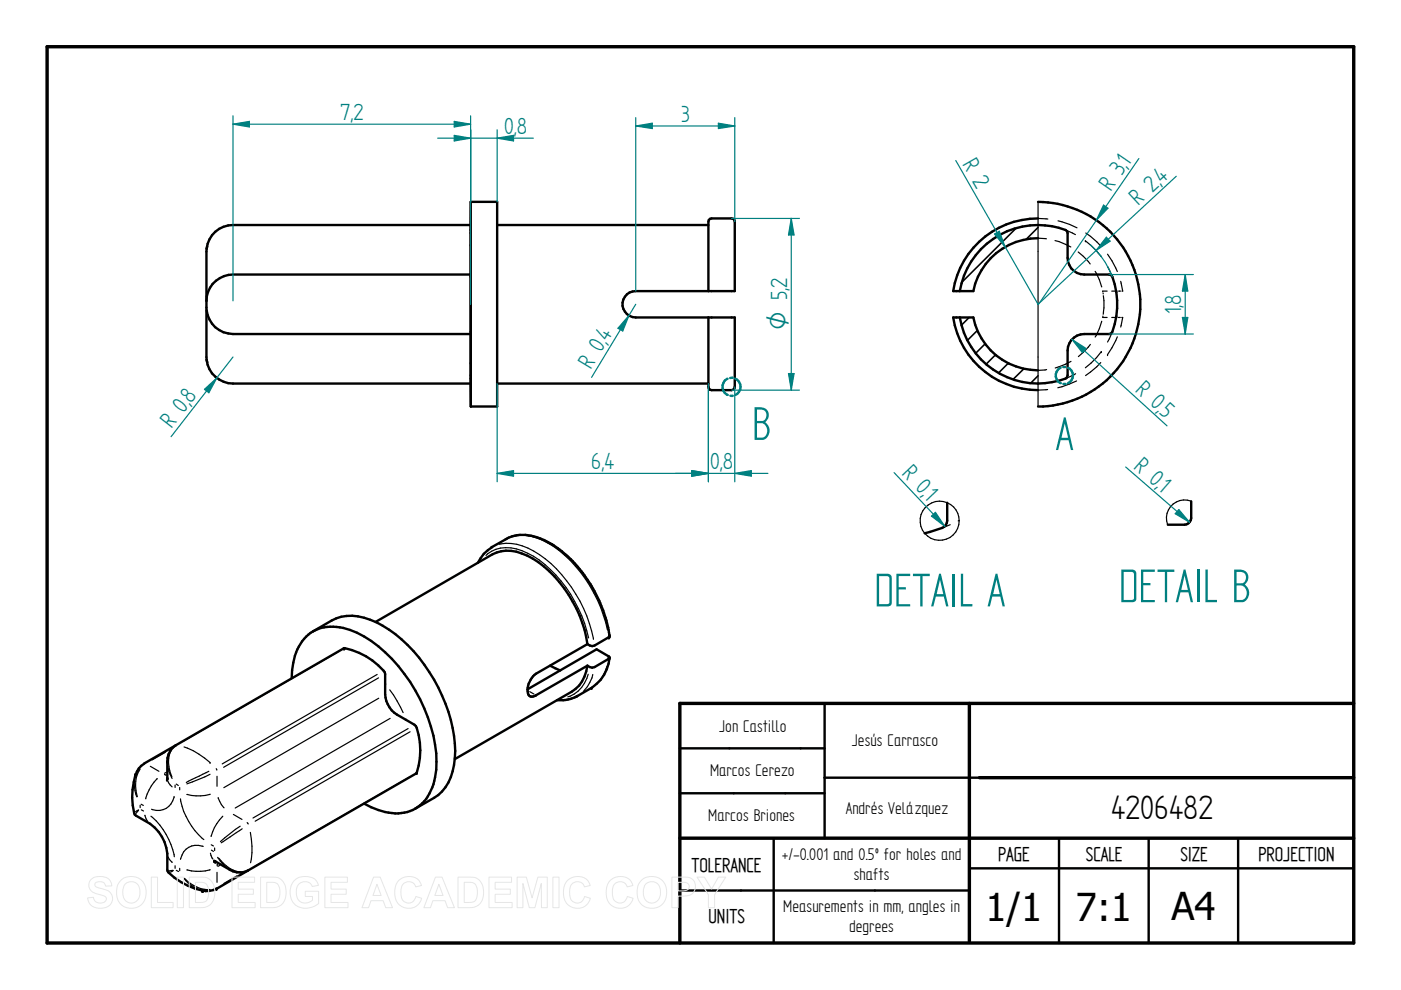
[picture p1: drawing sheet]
<svg xmlns="http://www.w3.org/2000/svg" width="297mm" height="210mm" viewBox="0 0 297 210" stroke-linecap="round" stroke-linejoin="round" font-family="sans-serif">
<path d="M10 9.9h277v190h-277zM205.5 149.1v50.5M287 149.1h-142.9v50.8M144.1 177.7h142.9M207.6 164.9h79.4" fill="none" stroke="#000" stroke-width=".72"/>
<g fill="none" stroke="#000" stroke-width=".51">
<path d="M43.9 52.2l-.1 1.1v10.5M99.8 47.7v33.6M99.8 47.7h-50.4a5.6 5.6 0 0 0-5.6 5M99.8 58.2h-50.4a5.7 5.7 0 0 0-5.6 5.6M99.8 42.8h5.6v43.4h-5.6M99.8 42.8v43.4M99.8 42.8v4.9M105.4 47.7h44.8M43.8 63.8v11.9M43.8 75.7l.1 1.1M43.8 76.3a5.7 5.7 0 0 0 5.6 5h50.4v4.9M43.8 65.8a5.6 5.6 0 0 0 5.6 5h50.4"/>
<path d="M150.2 61.7l.1-15 .6-.4 4.5 .1 .4 .6v14.7h-21a2.79 2.79 0 0 0-2.8 2.8 2.79 2.79 0 0 0 2.8 2.8h21v14.7l-.4 .6-4.5 .1-.4-.1-.2-.3-.1-15M105.4 81.3h44.8M144.1 158.7h30.7M174.8 149.1v28.6M144.1 168.2h30.7M164 177.7v22.2M207.6 164.9h-32.8M224.5 177.7v22.2M243.5 177.7v22.2M262.5 177.7v22.2M144.1 188.8h61.4M205.5 184.1h81.5"/>
</g>
<path d="M43.8 53.3h.1M43.8 75.7h.1M43.8 65.2v.2M43.8 65.6v.2" fill="none" stroke="#000" stroke-width=".25"/>
<g fill="#000">
<circle cx="43.8" cy="53.3" r=".25"/>
<circle cx="43.8" cy="75.7" r=".25"/>
</g>
<path d="M49.4 75.7l-13.1 16.9M43.3 82.5l2.7-2.4-1.7 3.2z" fill="none" stroke="#008080" stroke-width=".25"/>
<path d="M43.3 82.5l2.7-2.4-1.7 3.2z" fill="#008080"/>
<path d="M133.3 66.9l-1.3 3.3-1-.6zM134.8 64.5l-9.4 15.5" fill="none" stroke="#008080" stroke-width=".25"/>
<path d="M133.3 66.9l-1.3 3.3-1-.6z" fill="#008080"/>
<path d="M49.4 26.3l3.5-.6v1.2zM49.4 24.6v39.2M99.8 24.6v39.9" fill="none" stroke="#008080" stroke-width=".25"/>
<path d="M49.4 26.3l3.5-.6v1.2z" fill="#008080"/>
<path d="M96.3 25.7l3.5 .6-3.5 .6z" fill="none" stroke="#008080" stroke-width=".25"/>
<path d="M96.3 25.7l3.5 .6-3.5 .6z" fill="#008080"/>
<path d="M49.4 26.3h50.4M96.3 28.7l3.5 .6-3.5 .6zM99.8 27.5v15.3M105.4 27.5v15.3" fill="none" stroke="#008080" stroke-width=".25"/>
<path d="M96.3 28.7l3.5 .6-3.5 .6z" fill="#008080"/>
<path d="M105.4 29.3l3.5-.6v1.2z" fill="none" stroke="#008080" stroke-width=".25"/>
<path d="M105.4 29.3l3.5-.6v1.2z" fill="#008080"/>
<path d="M92.8 29.3h20.3M105.4 81.3v20.9M150.2 81.3v20.9M105.4 100.4l3.5-.6v1.2z" fill="none" stroke="#008080" stroke-width=".25"/>
<path d="M105.4 100.4l3.5-.6v1.2z" fill="#008080"/>
<path d="M146.7 99.8l3.5 .6-3.5 .6z" fill="none" stroke="#008080" stroke-width=".25"/>
<path d="M146.7 99.8l3.5 .6-3.5 .6z" fill="#008080"/>
<path d="M146.7 99.8l3.5 .6-3.5 .6zM150.2 82v20.2M155.8 82v20.2M105.4 100.4h44.8" fill="none" stroke="#008080" stroke-width=".25"/>
<path d="M146.7 99.8l3.5 .6-3.5 .6z" fill="#008080"/>
<path d="M155.8 100.4l3.5-.6v1.2z" fill="none" stroke="#008080" stroke-width=".25"/>
<path d="M155.8 100.4l3.5-.6v1.2z" fill="#008080"/>
<path d="M155.1 46.3h14.4M167.8 46.3l.6 3.5h-1.2zM155.1 82.7h14.4M143.2 100.4h19.6" fill="none" stroke="#008080" stroke-width=".25"/>
<path d="M167.8 46.3l.6 3.5h-1.2z" fill="#008080"/>
<path d="M167.2 79.2h1.2l-.6 3.5z" fill="none" stroke="#008080" stroke-width=".25"/>
<path d="M167.2 79.2h1.2l-.6 3.5z" fill="#008080"/>
<path d="M134.8 24.9v36.8M134.8 26.7l3.5-.6v1.2zM155.8 24.9v22.1M167.8 46.3v36.4" fill="none" stroke="#008080" stroke-width=".25"/>
<path d="M134.8 26.7l3.5-.6v1.2z" fill="#008080"/>
<path d="M152.3 26.1l3.5 .6-3.5 .6z" fill="none" stroke="#008080" stroke-width=".25"/>
<path d="M152.3 26.1l3.5 .6-3.5 .6z" fill="#008080"/>
<path d="M134.8 26.7h21M249.4 37.4l-29.3 27.1M231.1 51.9a17.1 17.1 0 0 1 4.7 6.8M234.6 50.3l.8 .8-3 2z" fill="none" stroke="#008080" stroke-width=".25"/>
<path d="M215.4 48.4l-11.5 11.5M220.1 48.2l-2.6 2.6M205.5 67.3l-1.6 1.6M207.2 70.1l-2.1 2M208.9 72.9l-2 2M211.1 75.2l-2 2M213.8 77l-2.1 2.1M217.1 78.2l-2.3 2.2M220.1 79.7l-1.6 1.5" fill="none" stroke="#000" stroke-width=".34"/>
<path d="M220.1 42.8a21.7 21.7 0 0 1 21.7 21.7 21.7 21.7 0 0 1-21.7 21.7M220.1 46.3a18.1 18.1 0 0 0-18 15.4h4.3a14 14 0 0 1 13.7-11.2M203.5 61.7a16.8 16.8 0 0 1 22.4-12.9l.5 .6v5.3a3.5 3.5 0 0 0 3.5 3.5h5.3l.4 .1a15.4 15.4 0 0 1 0 12.4l-.4 .1h-5.3a3.6 3.6 0 0 0-3.5 3.5v5.3l-.2 .4a12.2 12.2 0 0 1-6.1 1.3 16.8 16.8 0 0 1-16.6-14M220.1 78.5a14 14 0 0 1-13.7-11.2h-4.3a18.2 18.2 0 0 0 18 15.4" fill="none" stroke="#000" stroke-width=".51"/>
<g fill="none" stroke="#000" stroke-width=".25">
<path d="M220.1 42.8v43.4M220.1 50.5l1.8 .1M220.1 46.3l2.1 .1M223.7 51l.8 .2 2.5 1.2M224.3 46.8l2.5 .8 1.5 .7M225.9 48.8l2.1 .9M228.6 53.4l1.1 1 1.4 1.6M230.1 51.1l2.4 2.1 1 1.2M230.1 51.1h.1M230.2 49.4l1 .7 2.2 2.1M232.2 57.5l.9 1.8 .5 1.5M234.8 53.9l1 1.4 1.1 2.3"/>
<path d="M234.8 56.5l1 2.2M237.6 59.6l.4 2.1h-.1M221.9 78.4l-1.8 .1M227.1 76.6l-1.2 .6-2.2 .8M228 79.2l-2.1 1.1M231.2 73l-2.6 2.6M233.4 76.9l-.9 .9-2.3 1.8M233.5 74.5l-1 1.3-2.4 2.2M233.5 74.5h.1M233.6 68.1l-.5 1.6-.9 1.8M233.8 67v.3h.9M233.9 62.1v.2"/>
<path d="M233.9 62.7l.2 1.1-.2 2.5M234 66.3l-.1 .3M234.7 61.7h-.9v.2M234.8 75.2h.1M235.7 67.3h1.1M235.7 61.7h1.2M235.8 70.4l-1 2.1M236.6 61.7l.1 .3M236.6 67.2v.1M236.7 62.4l.1 .3M236.8 62.8v.4M236.9 64.5v.4"/>
<path d="M236.9 63.5v.7M236.9 71.4l-1.1 2.3-1 1.5M237.1 67.3h.4M237.1 61.7h.5M237.8 67.3h.2l-.4 2M222.1 82.6l-2 .1M228.3 80.8l-4 1.4"/>
</g>
<path d="M234.6 50.3l.8 .8-3 2z" fill="#008080"/>
<path d="M235.2 58.2h17.8M251.3 58.2l.5 3.5h-1.1zM235.2 70.8h17.8" fill="none" stroke="#008080" stroke-width=".25"/>
<path d="M251.3 58.2l.5 3.5h-1.1z" fill="#008080"/>
<path d="M250.7 67.3h1.1l-.5 3.5z" fill="none" stroke="#008080" stroke-width=".25"/>
<path d="M250.7 67.3h1.1l-.5 3.5z" fill="#008080"/>
<path d="M251.3 58.2v12.6M227.3 72l20.1 18.3M227.3 72l2.9 1.9-.7 .9z" fill="none" stroke="#008080" stroke-width=".25"/>
<path d="M227.3 72l2.9 1.9-.7 .9z" fill="#008080"/>
<path d="M224.9 78a1.79 1.79 0 0 0-1.1 1.6 1.79 1.79 0 0 0 1.1 1.6M225.4 77.8h.5M226.4 78a1.78 1.78 0 0 1 1.1 1.6 1.78 1.78 0 0 1-1.1 1.6M225.5 81.4h.4" fill="none" stroke="#008080" stroke-width=".51"/>
<path d="M200.8 106.6v3.8a1.64 1.64 0 0 1-1 1.5l-3.8 1.2" fill="none" stroke="#000" stroke-width=".51"/>
<g fill="none" stroke="#000" stroke-width=".25">
<path d="M201.5 111.3l-1.7 .6M203.4 110.4h-.2"/>
<circle cx="199.2" cy="110.4" r="4.1"/>
</g>
<path d="M189.6 100.2l10.7 11.4M197.5 109.4l.8-.8 2 3z" fill="none" stroke="#008080" stroke-width=".25"/>
<path d="M197.5 109.4l.8-.8 2 3z" fill="#008080"/>
<path d="M241.5 33.6l-21.4 31M234 43.5l.9 .7-2.5 2.5z" fill="none" stroke="#008080" stroke-width=".25"/>
<path d="M234 43.5l.9 .7-2.5 2.5z" fill="#008080"/>
<path d="M202.6 34l17.5 30.5M210.9 49.6l1-.6 1.2 3.4z" fill="none" stroke="#008080" stroke-width=".25"/>
<path d="M210.9 49.6l1-.6 1.2 3.4z" fill="#008080"/>
<g fill="none" stroke="#000" stroke-width=".25">
<path d="M103 117.8a6.9 6.9 0 0 1 7.7-1 22.4 22.4 0 0 1 10.3 9.2 28.8 28.8 0 0 1 3.8 9.3M105.8 115.4a10.6 10.6 0 0 1 8.6 2.2 29.2 29.2 0 0 1 11.4 17.7M108.7 113.7a9.2 9.2 0 0 1 7.4 1.4 28.3 28.3 0 0 1 12.3 16.9l.4 1.5M252.6 106.3a3.9 3.9 0 0 0-4.2 .8 3.9 3.9 0 0 0-.8 4.2M71.7 138.2l-32.9 19M125.8 135.3h.1M35 159.5l-2.7 1.6M36.3 159.1a6.2 6.2 0 0 0 .1 5.6M37.4 158h-.1M39 158.4a14.7 14.7 0 0 1 5.5 3.3M80 143l-32.9 19M80.3 143.7l-32.9 19"/>
<path d="M80.3 148l-32.8 19M82.6 146.3l1.6 2.3 1.3 2.5M82.7 152.3l-32.8 19M86.5 154.5l-32.9 18.9M86.9 155.2l-32.8 18.9M112.3 146.6l.9 .6M124.7 143a6.6 6.6 0 0 1-4.3 4.7M125.7 143a8 8 0 0 1-2 3.6M128.7 141.3a8.1 8.1 0 0 1-2 3.5M28.4 165.9l.2 1.7 .4 1.4M29.4 171.8l-.6 .7M29.4 171.7l-.7 .4"/>
<path d="M29.7 170.7v.5M29.7 163.1a6.8 6.8 0 0 0-.6 5.8M29.9 170.5l.5 .3M30 171.7l.4 .3M30.7 161.8l.1 .1M30.7 172.8l.6 1.3M31.9 162.5l1.8 1M32 173.1a14.7 14.7 0 0 1 5 8.6M33.4 165.1h-.1a9.6 9.6 0 0 0-2.4 4.3M34.9 164.2l.4 .1M35.3 163.7l-.4 .3M35.6 162.8l.9 2.3"/>
<path d="M35.6 165.7l.9 1.1M36.9 168.9a3.4 3.4 0 0 1-4.8 2.7M37.1 166.5v.5M37.4 166.2l.4 .3M38.1 167v.5M38.3 169.4a14.6 14.6 0 0 0 4.9 8.6M43.1 179.5a3.5 3.5 0 0 0-4.8 2.7M44.3 163.5l-4.8 2.4M44.5 164.2l-4.9 2M44.5 161.7h.1M44.6 168.4h-.2a9.6 9.6 0 0 1-4.8 0M44.8 179.1l.5 .3"/>
<path d="M45.5 179.8v.5M45.8 163l.2 .3M46 164.6v2.1M46.3 169.1l.6 1.5 .6 .7M47.2 173.1a9.4 9.4 0 0 0-2.5 4.2M49.5 172.7l1.8 1M50.9 175.2l-4.2 3.2M51.3 175.7l-4.4 3M52.4 174.4l.2 .3M53.1 176.5a16.2 16.2 0 0 1 0 6.4M86.9 164.7l-32.8 18.9M35.6 181.7l.3 .5 .6 .6"/>
<path d="M35.8 184.7h.1M36.7 184.5l-.9 .2M36.7 184.6l-.6 .3M37.1 183.6v.5M37.4 184.5l.4 .3M38.1 184.1v.5M39 186.3a6.8 6.8 0 0 0 2.4 2M39.1 186.2a7 7 0 0 0 5.4 2.4M44.6 184.4h-.2a9.6 9.6 0 0 1-4.8 0M44.6 180.9l.6 1.3M44.8 180.3l.5 .2M46 188.3h.1"/>
<path d="M46 185v2.1M46.1 183.2v.4M46.1 181.8l1.6 1.8M46.4 182a6.3 6.3 0 0 0 4.8 2.9M46.6 183.5l-.4 .2M50.2 185.7l-2.7 1.6M52.7 184.4l-.1 .2"/>
</g>
<g fill="none" stroke="#000" stroke-width=".51">
<path d="M104.3 116a7.6 7.6 0 0 0-3 3.3M107.2 114.3a8.9 8.9 0 0 1 8.6 .4 27.1 27.1 0 0 1 12.3 15.3l.8 3.1 .3 1.7M107.2 114.3l-2.9 1.7M252.6 106.3v3.6a1.49 1.49 0 0 1-1.4 1.4h-3.6M66.4 133.9l3.9-2.3a9.3 9.3 0 0 1 8.2-.2 28.3 28.3 0 0 1 13.5 12.7 30.1 30.1 0 0 1 4.4 16.6 10 10 0 0 1-4.4 8.5l-3.9 2.2M66.4 133.9a10 10 0 0 1 9.3 .3 31.3 31.3 0 0 1 14.3 16 26 26 0 0 1 2.2 14.6 9.4 9.4 0 0 1-4.1 6.6M66.4 133.9a9.6 9.6 0 0 0-4.2 6.6l-.4 3.3M72.9 137.5l-35.6 20.5M73.1 137.4a14.9 14.9 0 0 1 8.5 5.1l.1 4.7a5.5 5.5 0 0 0 2.5 4.3l4 2.5a14.8 14.8 0 0 1 .1 9.9M79.6 131.9l24.8-14.4a7.8 7.8 0 0 1 7.4 .3 25.5 25.5 0 0 1 11.6 14.2l.5 1.6 .6 3M124.5 136.6l-10.8 6.2a4 4 0 0 0-1.6 4.6l.5 .3 .9-.2 11-6.4M129 139.1l-2.5-1.4-14.6 8.4"/>
<path d="M129 135.1l-2.9 1.8-.5 .1-1.1-.4M129.1 139.7l-3 1.7-.5 .2-1.1-.5M129.2 139.3v.1M129.2 135l-.1 .1M129.2 139.5v.1M129.2 139.4a8.5 8.5 0 0 1-3.7 6.4M129.2 139.4v.1M129.2 134.9v.1M37.3 158a3.9 3.9 0 0 0-1.8 3.5M37.3 158l-6.7 3.9M116.6 141.1l2.2 1.1M124.5 141.1a7.3 7.3 0 0 1-3.3 5.5l-24.8 14.4"/>
<path d="M125.4 145.8l-3.3 1.9-.9 .4-1.8 .4h-1.3M28.7 164.2a14.7 14.7 0 0 0-.1 8.5 12.8 12.8 0 0 1 5.7 4.7 10.8 10.8 0 0 1 1.2 7l.1 .3a14.3 14.3 0 0 0 7.4 4.1M30.6 161.9a4 4 0 0 0-1.9 2.4M35.5 165.1v.1M35.5 161.5v3.5M77.2 170.4a11.7 11.7 0 0 0 9.7 1.6l1.2-.6M88.2 164l-35.6 20.6M88.3 163.9v.1M45.5 182.5l.1 .1M45.7 182.7l3 1.7M45.8 188.4a4.1 4.1 0 0 1-2.9 .4M48.7 184.4a4 4 0 0 0 3.9 .2"/>
<path d="M52.6 184.6l-6.7 3.9"/>
</g>
<g fill="#000">
<circle cx="72.9" cy="137.5" r=".25"/>
<circle cx="72.9" cy="137.4" r=".25"/>
<circle cx="73" cy="137.4" r=".25"/>
<circle cx="129.1" cy="139.2" r=".25"/>
<circle cx="129.1" cy="135.1" r=".25"/>
<circle cx="129.1" cy="139.7" r=".25"/>
<circle cx="129.2" cy="139.3" r=".25"/>
<circle cx="129.2" cy="139.5" r=".25"/>
<circle cx="129.2" cy="135" r=".25"/>
<circle cx="129.2" cy="134.8" r=".25"/>
<circle cx="61.8" cy="143.8" r=".25"/>
<circle cx="125.4" cy="145.8" r=".25"/>
<circle cx="28.7" cy="164.3" r=".25"/>
<circle cx="28.7" cy="164.2" r=".25"/>
<circle cx="35.4" cy="165.3" r=".25"/>
<circle cx="35.5" cy="161.5" r=".25"/>
<circle cx="35.5" cy="165" r=".25"/>
<circle cx="77.2" cy="170.4" r=".25"/>
<circle cx="88.3" cy="164" r=".25"/>
<circle cx="88.3" cy="163.9" r=".25"/>
<circle cx="42.9" cy="188.8" r=".25"/>
<circle cx="43" cy="188.8" r=".25"/>
<circle cx="45.4" cy="182.5" r=".25"/>
<circle cx="45.5" cy="182.5" r=".25"/>
<circle cx="45.6" cy="182.6" r=".25"/>
<circle cx="45.7" cy="182.7" r=".25"/>
<circle cx="45.9" cy="188.5" r=".25"/>
</g>
<path d="M154.3 80.3a1.88 1.88 0 0 0-1.1 1.7 1.88 1.88 0 0 0 1.1 1.7M154.9 83.9h.5M155.3 80.1h-.5M155.9 80.3a1.9 1.9 0 0 1 1.1 1.7 1.9 1.9 0 0 1-1.1 1.7" fill="none" stroke="#008080" stroke-width=".51"/>
<path d="M238.7 99l13.5 11.7M249.9 108l2.3 2.7-3-1.8z" fill="none" stroke="#008080" stroke-width=".25"/>
<path d="M249.9 108l2.3 2.7-3-1.8z" fill="#008080"/>
<g fill="none" stroke="#e6e6e6" stroke-width=".21">
<path d="M19.3 186.5a3.1 3.1 0 0 1 4 .2l.4 1.1-1.3 .1a1.28 1.28 0 0 0-1-1 1.28 1.28 0 0 0-1.3 .5v.4a5.6 5.6 0 0 0 2.5 .9 1.98 1.98 0 0 1 1.2 2.4 1.98 1.98 0 0 1-2.2 1.5 2.48 2.48 0 0 1-3-2.2l1.2-.2a1.44 1.44 0 0 0 1.3 1.3 1.44 1.44 0 0 0 1.5-.9 1.18 1.18 0 0 0-1.4-.9 2.36 2.36 0 0 1-2.4-2l.1-.7zM25.8 186.5a3.3 3.3 0 0 1 3.9-.1 3.3 3.3 0 0 1 1.2 3.8 3.2 3.2 0 0 1-3.8 2.3 3.2 3.2 0 0 1-2.4-3.8 3 3 0 0 1 1.1-2.2zM26.5 187.5a1.87 1.87 0 0 1 2.2-.4 1.87 1.87 0 0 1 1 2.1 1.87 1.87 0 0 1-1.8 2.3 1.87 1.87 0 0 1-1.9-2.3l.1-.8zM32.1 186h1.3v5.3h3.3v1.1h-4.6zM37.6 186h1.3v6.4h-1.3zM40.1 186h2.4a2.79 2.79 0 0 1 3 3.3 2.79 2.79 0 0 1-2.9 3.1h-2.5zM41.4 187.1a2.64 2.64 0 0 1 2.5 .5 3.3 3.3 0 0 1-.3 3.5l-.8 .2h-1.4zM49.2 186h4.8v1.1h-3.5v1.4h3.2v1.1h-3.2v1.7h3.6v1.1h-4.9zM55.2 186h2.4a2.79 2.79 0 0 1 3.1 3.3 2.79 2.79 0 0 1-3 3.1h-2.5zM56.6 187.1a2.64 2.64 0 0 1 2.4 .5 3.3 3.3 0 0 1-.3 3.5l-.8 .2h-1.3zM62.3 186.8a3.6 3.6 0 0 1 4.6-.2l.6 1.1-1.3 .3a1.8 1.8 0 0 0-2.2-1 1.8 1.8 0 0 0-1.2 2.1 2.01 2.01 0 0 0 1.1 2.2 2.01 2.01 0 0 0 2.3-.4v-.8h-1.5v-1.1h2.9v2.6a3.8 3.8 0 0 1-5.5-.3 4 4 0 0 1 .2-4.5zM68.9 186h4.8v1.1h-3.5v1.4h3.2v1.1h-3.2v1.7h3.6v1.1h-4.9z"/>
<path d="M79.2 186h1.4l2.6 6.4h-1.4l-.6-1.4h-2.5l-.6 1.4h-1.4zM79.9 187.5l.9 2.4h-1.7zM84.5 186.7a2.87 2.87 0 0 1 4.9 1l-1.3 .3a1.6 1.6 0 0 0-1.8-1 1.6 1.6 0 0 0-1.3 1.7 2.19 2.19 0 0 0 1.3 2.7 1.55 1.55 0 0 0 1.9-1.3l1.2 .4a2.93 2.93 0 0 1-3.4 2 2.93 2.93 0 0 1-2.3-3.3v-.6a3.2 3.2 0 0 1 .8-1.9zM92.3 186h1.4l2.6 6.4h-1.4l-.5-1.4h-2.6l-.5 1.4h-1.4zM93 187.5l.9 2.4h-1.7zM97.1 186h2.4a2.79 2.79 0 0 1 3 3.3 2.79 2.79 0 0 1-2.9 3.1h-2.5zM98.4 187.1a2.64 2.64 0 0 1 2.4 .5 3.3 3.3 0 0 1-.2 3.5l-.9 .2h-1.3zM103.7 186h4.8v1.1h-3.5v1.4h3.2v1.1h-3.2v1.7h3.6v1.1h-4.9zM109.6 186h2l1.2 4.4 1.2-4.4h2v6.4h-1.2v-5.1l-1.4 5.1h-1.2l-1.3-5.1v5.1h-1.3zM117.2 186h1.3v6.4h-1.3zM120.3 186.7a2.87 2.87 0 0 1 4.8 1l-1.2 .3a1.6 1.6 0 0 0-1.9-1 1.6 1.6 0 0 0-1.2 1.7 2.19 2.19 0 0 0 1.3 2.7 1.55 1.55 0 0 0 1.8-1.3l1.3 .4a2.93 2.93 0 0 1-3.5 2 2.93 2.93 0 0 1-2.2-3.3v-.6a3.2 3.2 0 0 1 .8-1.9zM129.3 186.7a2.87 2.87 0 0 1 4.9 1l-1.2 .3a1.6 1.6 0 0 0-1.9-1 1.6 1.6 0 0 0-1.3 1.7 2.19 2.19 0 0 0 1.3 2.7 1.55 1.55 0 0 0 1.9-1.3l1.2 .4a2.93 2.93 0 0 1-3.4 2 2.93 2.93 0 0 1-2.3-3.3l.1-.6a3.2 3.2 0 0 1 .7-1.9z"/>
<path d="M136.2 186.5a3.3 3.3 0 0 1 3.9-.1 3.3 3.3 0 0 1 1.1 3.8 3.2 3.2 0 0 1-3.7 2.3 3.2 3.2 0 0 1-2.4-3.8 3 3 0 0 1 1.1-2.2zM136.9 187.5a1.87 1.87 0 0 1 2.2-.4 1.87 1.87 0 0 1 .9 2.1 1.87 1.87 0 0 1-1.8 2.3 1.87 1.87 0 0 1-1.8-2.3l.1-.8zM142.4 186h2.1a2.5 2.5 0 0 1 2.7 1 2.08 2.08 0 0 1-.1 2.2 2.08 2.08 0 0 1-2.1 .8h-1.2v2.4h-1.4zM143.8 187.1h.6a1.28 1.28 0 0 1 1.7 .9 1.22 1.22 0 0 1-1.6 .9h-.7zM147.8 186h1.5l1.6 2.5 1.4-2.5h1.6l-2.4 3.7v2.7h-1.3v-2.7z"/>
</g>
<g font-size="11.3" fill="#008080">
<text x="159.5" y="93.3">B</text>
<text x="223.8" y="95.4">A</text>
<text x="185.4" y="128.6">DETAIL A</text>
<text x="237.2" y="127.7">DETAIL B</text>
</g>
<g font-size="8.1">
<text x="235.6" y="173.7">4206482</text>
<text x="208.9" y="195.3">1/1</text>
<text x="228.1" y="195.3">7:1</text>
<text x="248.4" y="195.1">A4</text>
</g>
<g font-size="5.6" fill="#008080">
<text x="72.1" y="25.4">7,2</text>
<text x="106.9" y="28.4">0,8</text>
<text x="144.4" y="25.8">3</text>
<text x="204" y="34.7" transform="rotate(60 204 34.7)">R 2</text>
<text x="239.2" y="35.3" transform="rotate(-55 239.2 35.3)">1</text>
<text x="235.5" y="40.8" transform="rotate(-55 235.5 40.8)">R 3,</text>
<text x="246.4" y="38.9" transform="rotate(-43 246.4 38.9)">4</text>
<text x="241.3" y="43.7" transform="rotate(-43 241.3 43.7)">R 2,</text>
<text x="250.4" y="66.7" transform="rotate(-90 250.4 66.7)">1,8</text>
<text x="128.9" y="72.6" transform="rotate(-59 128.9 72.6)">4</text>
<text x="125.3" y="78.5" transform="rotate(-59 125.3 78.5)">R 0,</text>
<text x="240.5" y="82.8" transform="rotate(42 240.5 82.8)">R 0,</text>
<text x="40.6" y="85.6" transform="rotate(-52 40.6 85.6)">8</text>
<text x="245.6" y="87.5" transform="rotate(42 245.6 87.5)">5</text>
<text x="36.4" y="91.1" transform="rotate(-52 36.4 91.1)">R 0,</text>
<text x="125.3" y="99.5">6,4</text>
<text x="150.5" y="99.5">0,8</text>
<text x="191" y="100.5" transform="rotate(46 191 100.5)">R 0,</text>
<text x="240.2" y="99.1" transform="rotate(41 240.2 99.1)">R 0,</text>
<text x="195.7" y="105.5" transform="rotate(46 195.7 105.5)">1</text>
<text x="245.4" y="103.7" transform="rotate(41 245.4 103.7)">1</text>
</g>
<text font-size="5.4" fill="#008080" x="166.9" y="70.1" transform="rotate(-90 166.9 70.1)">O 5,2</text>
<g font-size="4.8">
<text x="146.6" y="184.8">TOLERANCE</text>
<text x="211.6" y="182.5">PAGE</text>
<text x="230.2" y="182.5">SCALE</text>
<text x="250.3" y="182.5">SIZE</text>
<text x="266.8" y="182.5">PROJECTION</text>
<text x="150.2" y="195.8">UNITS</text>
</g>
<g font-size="4.1">
<text x="152.5" y="155.1">Jon Castillo</text>
<text x="180.6" y="158.2">Jesús Carrasco</text>
<text x="150.5" y="164.5">Marcos Cerezo</text>
<text x="179.3" y="172.6">Andrés Velázquez</text>
<text x="150.2" y="174.1">Marcos Briones</text>
<text x="165.8" y="182.4">+/-0.001 and 0.5º for holes and</text>
<text x="181" y="186.6">shafts</text>
<text x="166.1" y="193.5">Measurements in mm, angles in</text>
<text x="180" y="197.6">degrees</text>
</g>
</svg>
